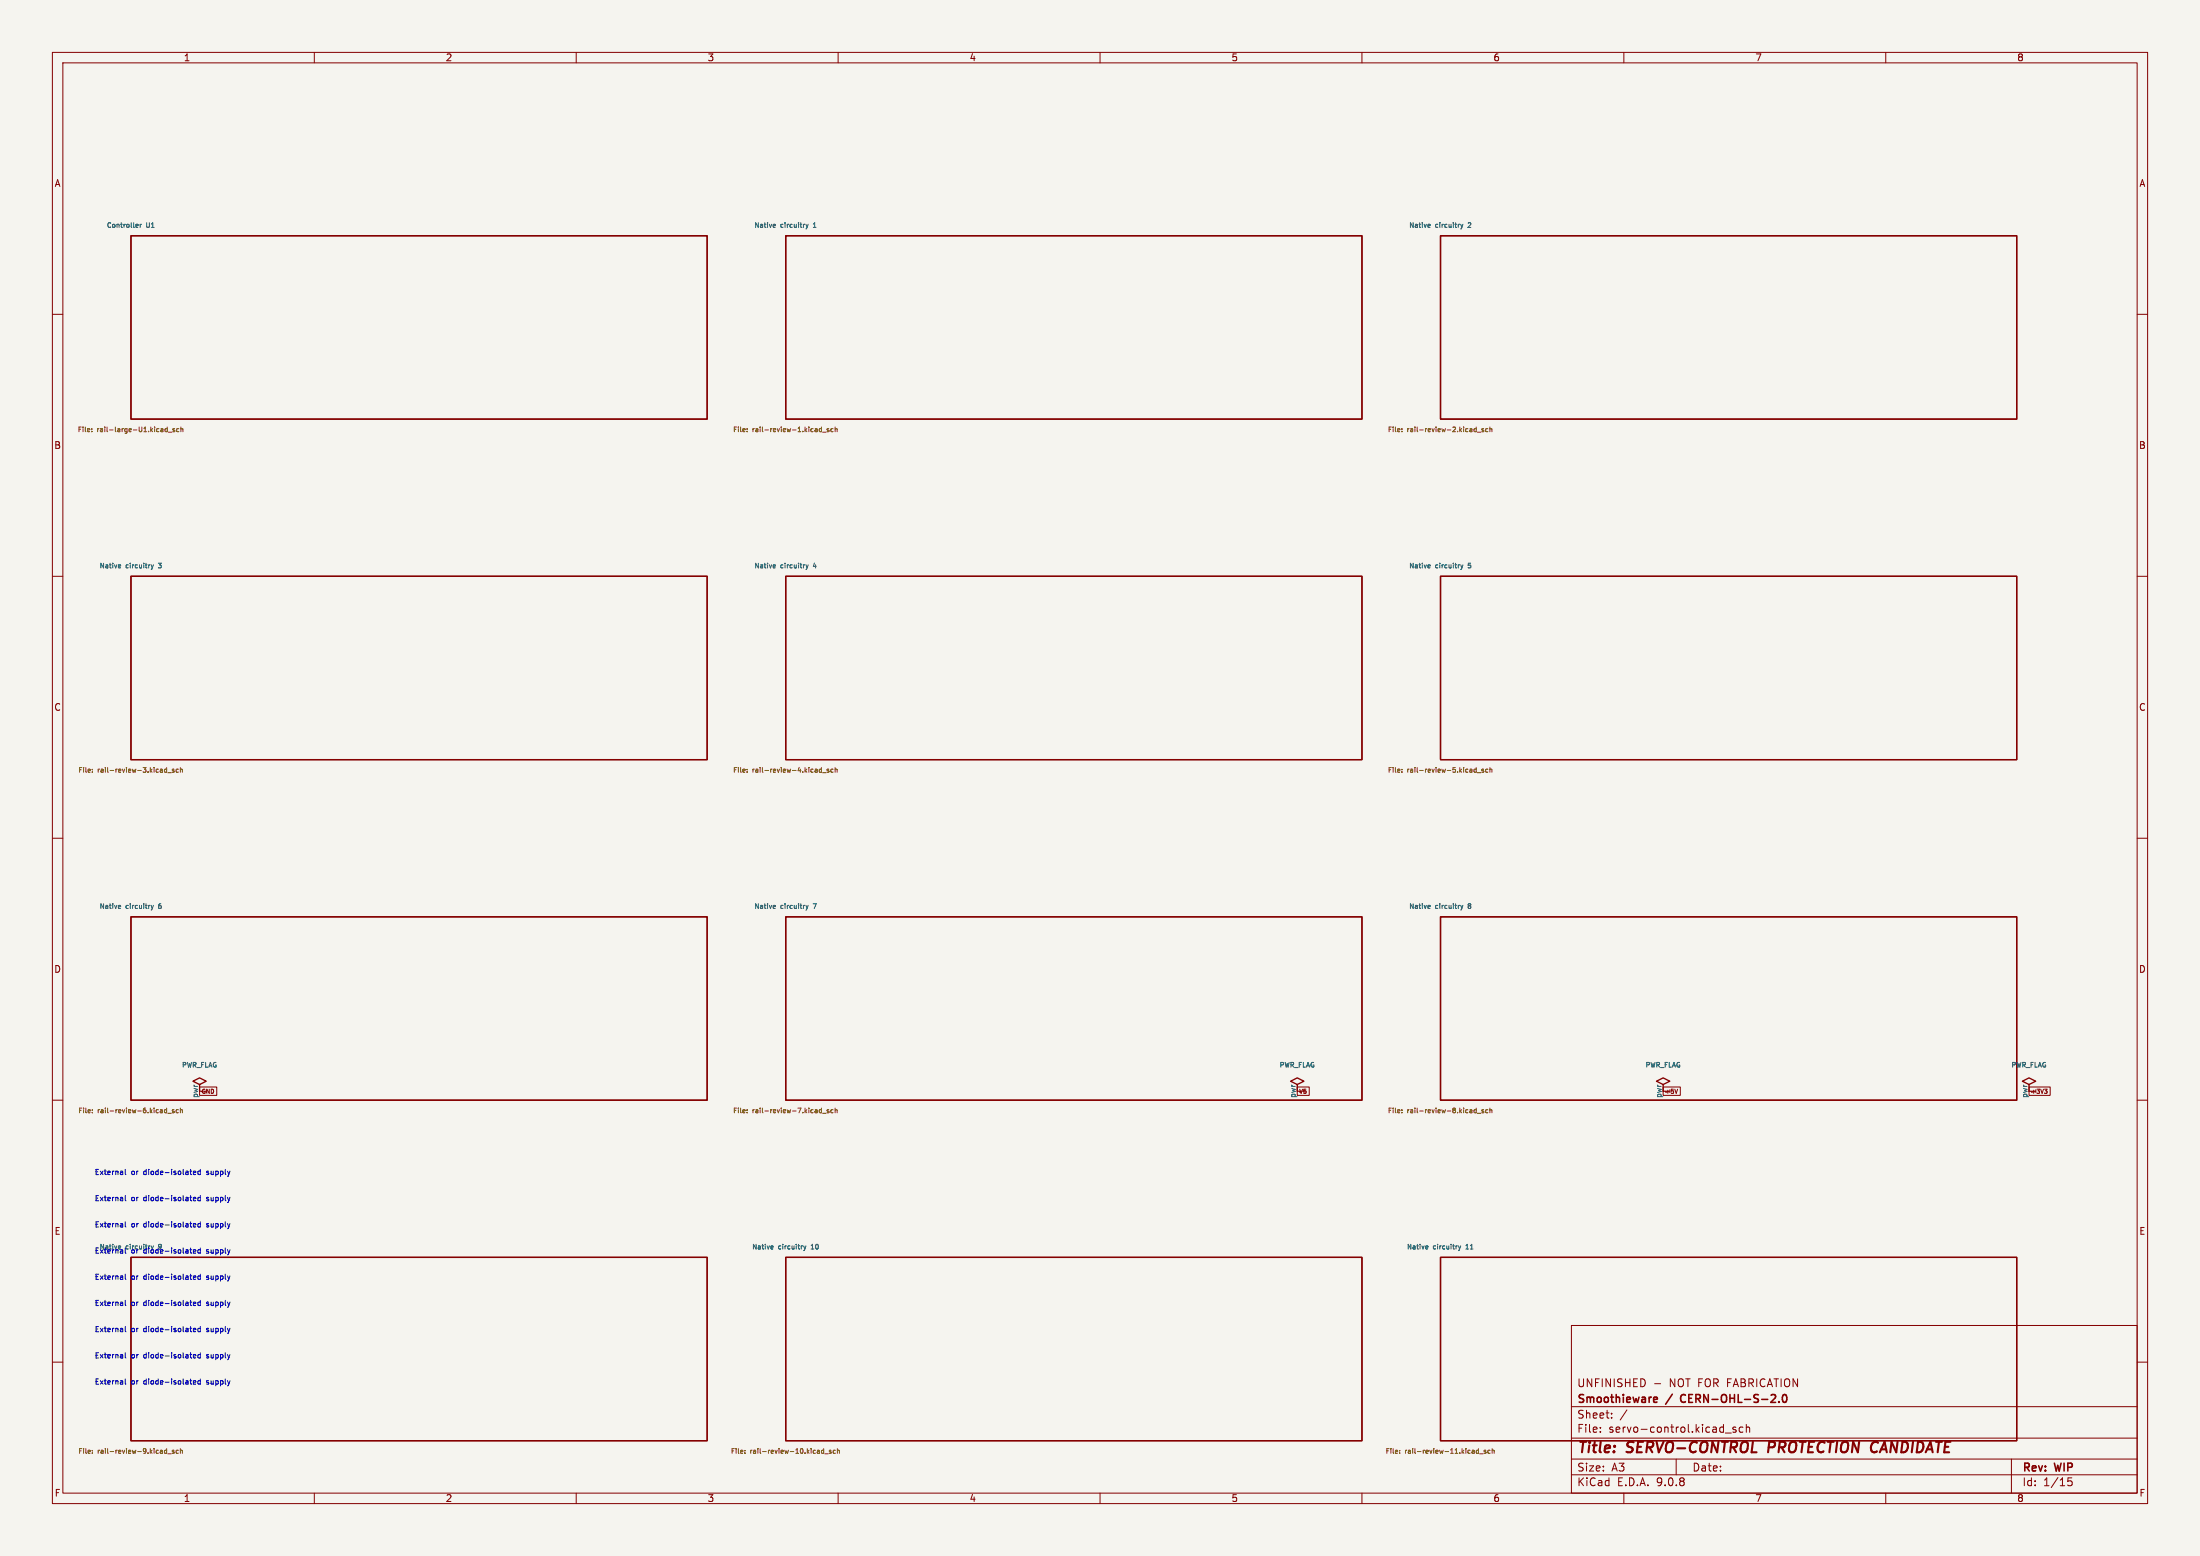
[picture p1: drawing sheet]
<svg xmlns="http://www.w3.org/2000/svg" width="420mm" height="297mm" viewBox="0 0 420 297" stroke-linecap="round" stroke-linejoin="round" font-family="sans-serif">
<path d="M0 0h420v297h-420z" fill="#f5f4ef" stroke="#f5f4ef" stroke-width=".19"/>
<g fill="none" stroke="#840000" stroke-width=".19">
<path d="M10 10h400v277h-400zM12 12h396v273h-396zM60 10v2M110 10v2M160 10v2M210 10v2M260 10v2M310 10v2M360 10v2M10 60h2M408 60h2M10 110h2"/>
<path d="M408 110h2M10 160h2M408 160h2M10 210h2M38.1 207.5h3.3v1.6h-3.3zM247.6 208.3h.1M247.6 207.5h2.3v1.6h-2.3zM317.5 207.5h3.3v1.6h-3.3zM320.3 207.9l-.3 .8M387.3 207.5h4.1v1.6h-4.1zM390.3 207.9h.5l-.3 .3 .3 .1v.2l-.4 .2M408 210h2"/>
<path d="M300 253h108v32h-108zM10 260h2M300 278.5h108M300 274.5h108M300 268.5h108M305.5 273.2v.2M305.5 272.5v.1M307.7 270.5v.2M307.7 269.8v.1M310.6 269.1l-1.3 1.9M315.9 264.1h1.1M320 278.5v3"/>
<path d="M329.4 273.5h1.1M331.4 272.5l-.4-.1-.2 .2 .1 .2 .5 .2v.3h-.6M332.7 272.5l-.4-.1-.3 .3 .2 .6h.5M333.4 272.5l.2-.1 .3 .1 .1 .9M333.4 271.9v1.5M384 278.5v6.5M408 260h2M60 285v2M110 285v2M160 285v2M210 285v2M260 285v2"/>
<path d="M300 281.5h108M310 285v2M360 285v2M395.5 282.1h-.7l-.1 .7 .2-.1h.5l.2 .2-.1 .5-.2 .2-.6-.2"/>
</g>
<path d="M337.8 275.2l-.3 2" fill="none" stroke="#840000" stroke-width=".4"/>
<path d="M315.9 266.7l.4 .1 .1 .2-.7 .2M316.3 267.6l-.4 .1M321 266.4l-.2 .4 .2 .7M338 267.7h1M338.9 266.3v.5M339.6 267.5v.2M340.4 266.3l.2-.1a.8 .8 0 0 1 .5 .7 .8 .8 0 0 1-.5 .8l-.2-.2-.1-.4z" fill="none" stroke="#840000" stroke-width=".3"/>
<g fill="none" stroke="#840000" stroke-width=".25">
<path d="M25 45h110v35h-110zM150 45h110v35h-110zM275 45h110v35h-110zM25 110h110v35h-110zM150 110h110v35h-110zM275 110h110v35h-110zM25 175h110v35h-110zM150 175h110v35h-110zM275 175h110v35h-110zM38.1 207l1.3-.6-1.3-.7-1.3 .7 1.3 .6v1.3M247.6 207l1.3-.6-1.3-.7-1.2 .7 1.2 .6v1.3M317.5 207l1.3-.6-1.3-.7-1.3 .7 1.3 .6v1.3"/>
<path d="M387.3 207l1.3-.6-1.3-.7-1.2 .7 1.2 .6v1.3M25 240h110v35h-110zM150 240h110v35h-110zM275 240h110v35h-110z"/>
</g>
<g fill="none" stroke="#006464" stroke-width=".19">
<path d="M26.1 42.8l.2 .1 .1 .1-.5 .1M26.3 43.4h-.2M26.8 42.8v.6M27 42.8l-.2 .2M147.7 42.8l.3 .1v.1l-.4 .1M148 43.4h-.3M153.9 42.8l.2 .6M154.1 43.4l-.2 .3M154.3 42.8l-.2 .6M272.7 42.8l.3 .1v.1l-.4 .1M273 43.4h-.3M278.9 42.8l.2 .6"/>
<path d="M279.1 43.4l-.2 .3M279.3 42.8l-.2 .6M22.7 107.8l.3 .1v.1l-.4 .1M23 108.4h-.3M28.9 107.8l.2 .6M29.1 108.4l-.2 .3M29.3 107.8l-.2 .6M147.7 107.8l.3 .1v.1l-.4 .1M148 108.4h-.3M153.9 107.8l.2 .6M154.1 108.4l-.2 .3M154.3 107.8l-.2 .6"/>
<path d="M272.7 107.8l.3 .1v.1l-.4 .1M273 108.4h-.3M278.9 107.8l.2 .6M279.1 108.4l-.2 .3M279.3 107.8l-.2 .6M22.7 172.8l.3 .1v.1l-.4 .1M23 173.4h-.3M28.9 172.8l.2 .6M29.1 173.4l-.2 .3M29.3 172.8l-.2 .6M147.7 172.8l.3 .1v.1l-.4 .1M148 173.4h-.3"/>
<path d="M153.9 172.8l.2 .6M154.1 173.4l-.2 .3M154.3 172.8l-.2 .6M272.7 172.8l.3 .1v.1l-.4 .1M273 173.4h-.3M278.9 172.8l.2 .6M279.1 173.4l-.2 .3M279.3 172.8l-.2 .6M22.7 237.8l.3 .1v.1M28.9 237.8l.2 .6 .2-.6M147.3 237.8l.3 .1v.1l-.4 .1M147.6 238.4h-.3"/>
<path d="M153.4 237.8l.2 .6M153.6 238.4l-.2 .3M153.9 237.8l-.3 .6M272.3 237.8l.3 .1v.1l-.4 .1M272.6 238.4h-.3M278.4 237.8l.2 .6M278.6 238.4l-.2 .3M278.9 237.8l-.3 .6"/>
</g>
<g fill="none" stroke="#725600" stroke-width=".19">
<path d="M17.5 82.3v.1M17.5 81.9h.1M31.7 81.8l.2 .1M31.9 81.5v.9M31.9 82.4h-.2M32.1 82.5h.7M33.3 81.9h-.3l.3 .3v.2h-.3M34.1 81.9l-.2-.1-.2 .2 .1 .4h.3M34.5 81.9h.4v.5M34.5 81.5v.9M142.6 81.9h.1M142.6 82.3v.1"/>
<path d="M156.7 81.8l.1 .1M156.8 81.5v.9M156.8 82.4h-.1M157 82.5h.7M158.2 81.9h-.3l.3 .3v.2h-.3M159 81.9l-.2-.1-.2 .2 .1 .4h.3M159.4 81.9h.4v.5M159.4 81.5v.9M267.6 81.9h.1M267.6 82.3v.1M281.7 81.8l.1 .1M281.8 81.5v.9"/>
<path d="M281.8 82.4h-.1M282 82.5h.7M283.2 81.9h-.3l.3 .3v.2h-.3M284 81.9l-.2-.1-.2 .2 .1 .4h.3M284.4 81.5v.9M284.4 81.9h.4v.5M17.6 147.3v.1M17.6 146.9h.1M31.7 146.8l.1 .1M31.8 146.5v.9M31.8 147.4h-.1M32 147.5h.7"/>
<path d="M33.2 146.9h-.3l.3 .3v.2h-.3M34 146.9l-.2-.1-.2 .2 .1 .4h.3M34.4 146.9h.4v.5M34.4 146.5v.9M142.6 146.9h.1M142.6 147.3v.1M156.7 146.8l.1 .1M156.8 146.5v.9M156.8 147.4h-.1M157 147.5h.7M158.2 146.9h-.3l.3 .3v.2h-.3M159 146.9l-.2-.1-.2 .2 .1 .4h.3"/>
<path d="M159.4 146.9h.4v.5M159.4 146.5v.9M267.6 146.9h.1M267.6 147.3v.1M281.7 146.8l.1 .1M281.8 146.5v.9M281.8 147.4h-.1M282 147.5h.7M283.2 146.9h-.3l.3 .3v.2h-.3M284 146.9l-.2-.1-.2 .2 .1 .4h.3M284.4 146.9h.4v.5M284.4 146.5v.9"/>
<path d="M17.6 211.9h.1M17.6 212.3v.1M31.7 211.8l.1 .1M31.8 211.5v.9M31.8 212.4h-.1M32 212.5h.7M33.2 211.9h-.3l.3 .3v.2h-.3M34 211.9l-.2-.1-.2 .2 .1 .4h.3M34.4 211.5v.9M34.4 211.9h.4v.5M142.6 212.3v.1M142.6 211.9h.1"/>
<path d="M156.7 211.8l.1 .1M156.8 211.5v.9M156.8 212.4h-.1M157 212.5h.7M158.2 211.9h-.3l.3 .3v.2h-.3M159 211.9l-.2-.1-.2 .2 .1 .4h.3M159.4 211.9h.4v.5M159.4 211.5v.9M267.6 212.3v.1M267.6 211.9h.1M281.7 211.8l.1 .1M281.8 211.5v.9"/>
<path d="M281.8 212.4h-.1M282 212.5h.7M283.2 211.9h-.3l.3 .3v.2h-.3M284 211.9l-.2-.1-.2 .2 .1 .4h.3M284.4 211.9h.4v.5M284.4 211.5v.9M17.6 276.9h.1M17.6 277.3v.1M31.7 276.8l.1 .1M31.8 276.5v.9M31.8 277.4h-.1M32 277.5h.7"/>
<path d="M33.2 276.9h-.3l.3 .3v.2h-.3M34 276.9l-.2-.1-.2 .2 .1 .4h.3M34.4 276.5v.9M34.4 276.9h.4v.5M142.2 277.3v.1M142.2 276.9h.1M157 276.8l.2 .1M157.2 277.4h-.2M157.2 276.5v.9M157.5 277.5h.6M158.7 276.9h-.4l.4 .3v.2h-.4M159.5 276.9l-.3-.1-.2 .2 .1 .4h.4"/>
<path d="M159.9 276.9h.3v.5M159.9 276.5v.9M267.2 277.3v.1M267.2 276.9h.1M282 276.8l.2 .1M282.2 277.4h-.2M282.2 276.5v.9M282.5 277.5h.6M283.7 276.9h-.4l.4 .3v.2h-.4M284.5 276.9l-.3-.1-.2 .2 .1 .4h.4M284.9 276.9h.3v.5M284.9 276.5v.9"/>
</g>
<g fill="none" stroke="#0000c2" stroke-width=".19">
<path d="M23.9 233.2v.9l.2 .1M23.9 223.2v.9l.2 .1M23.9 228.2v.9l.2 .1M36.9 233.9l.5-.1-.1-.2-.2-.1-.2 .2 .1 .5h.3M36.9 223.9l.5-.1-.1-.2-.2-.1-.2 .2 .1 .5h.3M36.9 228.9l.5-.1-.1-.2-.2-.1-.2 .2 .1 .5h.3M36.9 238.9l.5-.1-.1-.2-.2-.1-.2 .2 .1 .5h.3M38.2 233.6l-.2-.1-.2 .2 .1 .5h.3M38.2 223.2v1M38.2 228.2v1M38.2 233.2v1M38.2 238.2v1"/>
<path d="M38.2 223.6l-.2-.1-.2 .2 .1 .5h.3M38.2 228.6l-.2-.1-.2 .2 .1 .5h.3M38.2 238.6l-.2-.1-.2 .2 .1 .5h.3M39.4 234.2h.1M39.4 224.2h.1M39.4 229.2h.1M39.4 239.2h.1M39.5 228.6v.2M39.5 233.6v.2M39.5 223.6v.2M39.5 238.6v.2M23.9 243.2v.9l.2 .1"/>
<path d="M23.9 248.2v.9l.2 .1M23.9 253.2v.9l.2 .1M23.9 258.2v.9l.2 .1M36.9 243.9l.5-.1-.1-.2-.2-.1-.2 .2 .1 .5h.3M36.9 248.9l.5-.1-.1-.2-.2-.1-.2 .2 .1 .5h.3M36.9 253.9l.5-.1-.1-.2-.2-.1-.2 .2 .1 .5h.3M36.9 258.9l.5-.1-.1-.2-.2-.1-.2 .2 .1 .5h.3M38.2 243.2v1M38.2 248.2v1M38.2 253.2v1M38.2 258.2v1M38.2 243.6l-.2-.1-.2 .2 .1 .5h.3"/>
<path d="M38.2 248.6l-.2-.1-.2 .2 .1 .5h.3M38.2 253.6l-.2-.1-.2 .2 .1 .5h.3M38.2 258.6l-.2-.1-.2 .2 .1 .5h.3M39.4 259.2h.1M39.4 254.2h.1M39.4 249.2h.1M39.4 244.2h.1M39.5 243.6v.2M39.5 248.6v.2M39.5 253.6v.2M39.5 258.6v.2M23.9 263.2v.9l.2 .1"/>
<path d="M36.9 263.9l.5-.1-.1-.2-.2-.1-.2 .2 .1 .5h.3M38.2 263.2v1M38.2 263.6l-.2-.1-.2 .2 .1 .5h.3M39.4 264.2h.1M39.5 263.6v.2"/>
</g>
<g font-size="2.8" fill="#840000">
<text x="301" y="277.9">Title:</text>
<text x="310.6" y="277.9">SERVO-CONTROL</text>
<text x="338.4" y="277.9">PROTECTION CANDIDATE</text>
</g>
<g font-size="2.1" fill="#840000">
<text x="301" y="268.2">Smoothieware</text>
<text x="301" y="265">UNFINISHED</text>
<text x="318.2" y="268.2">/</text>
<text x="318.7" y="265">NOT FOR FABRICATION</text>
<text x="321.5" y="268.2">CERN-OHL-S-2.0</text>
<text x="301" y="273.7">File:</text>
<text x="301" y="271">Sheet:</text>
<text x="307.1" y="273.7">servo-control.kicad_sch</text>
<text x="301" y="281.1">Size:</text>
<text x="307.6" y="281.1">A3</text>
<text x="323" y="281.1">Date:</text>
<text x="386" y="281.3">Rev:</text>
<text x="392.4" y="281.3">WIP</text>
<text x="301" y="283.9">KiCad</text>
<text x="308.7" y="283.9">E.D.A.</text>
<text x="316.3" y="283.9">9.0.8</text>
<text x="386" y="283.9">Id:</text>
<text x="390.1" y="283.9">1/15</text>
</g>
<g font-size="1.8" fill="#840000">
<text x="35" y="11.9">1</text>
<text x="85" y="11.9">2</text>
<text x="135" y="11.9">3</text>
<text x="185" y="11.9">4</text>
<text x="235" y="11.9">5</text>
<text x="285" y="11.9">6</text>
<text x="335" y="11.9">7</text>
<text x="385" y="11.9">8</text>
<text x="10.3" y="35.9">A</text>
<text x="408.3" y="35.9">A</text>
<text x="10.3" y="85.9">B</text>
<text x="408.2" y="85.9">B</text>
<text x="10.3" y="135.9">C</text>
<text x="408.2" y="135.9">C</text>
<text x="10.3" y="185.9">D</text>
<text x="408.2" y="185.9">D</text>
<text x="10.3" y="235.9">E</text>
<text x="408.3" y="235.9">E</text>
<text x="10.3" y="285.9">F</text>
<text x="35" y="286.9">1</text>
<text x="85" y="286.9">2</text>
<text x="135" y="286.9">3</text>
<text x="185" y="286.9">4</text>
<text x="235" y="286.9">5</text>
<text x="285" y="286.9">6</text>
<text x="335" y="286.9">7</text>
<text x="385" y="286.9">8</text>
<text x="408.3" y="285.9">F</text>
</g>
<g font-size="1.4" fill="#006464">
<text x="37.8" y="209.7" transform="rotate(-90 37.8 209.7)">pwr</text>
<text x="247.4" y="209.7" transform="rotate(-90 247.4 209.7)">pwr</text>
<text x="317.2" y="209.7" transform="rotate(-90 317.2 209.7)">pwr</text>
<text x="387.1" y="209.7" transform="rotate(-90 387.1 209.7)">pwr</text>
</g>
<g font-size="1.4" fill="#840000">
<text x="39.8" y="208.9" transform="rotate(-90 39.8 208.9)">1</text>
<text x="249.4" y="208.9" transform="rotate(-90 249.4 208.9)">1</text>
<text x="319.2" y="208.9" transform="rotate(-90 319.2 208.9)">1</text>
<text x="389.1" y="208.9" transform="rotate(-90 389.1 208.9)">1</text>
</g>
<g font-size="1.4" fill="#0000c2">
<text x="18" y="224.5">External</text>
<text x="25.1" y="224.5">or</text>
<text x="27.7" y="224.5">diode-isolated</text>
<text x="39.9" y="224.5">supply</text>
<text x="18" y="229.5">External</text>
<text x="25.1" y="229.5">or</text>
<text x="27.7" y="229.5">diode-isolated</text>
<text x="39.9" y="229.5">supply</text>
<text x="18" y="234.5">External</text>
<text x="18" y="239.5">External</text>
<text x="25.1" y="234.5">or</text>
<text x="25.1" y="239.5">or</text>
<text x="27.7" y="234.5">diode-isolated</text>
<text x="27.7" y="239.5">diode-isolated</text>
<text x="39.9" y="234.5">supply</text>
<text x="39.9" y="239.5">supply</text>
<text x="18" y="244.5">External</text>
<text x="25.1" y="244.5">or</text>
<text x="27.7" y="244.5">diode-isolated</text>
<text x="39.9" y="244.5">supply</text>
<text x="18" y="249.5">External</text>
<text x="25.1" y="249.5">or</text>
<text x="27.7" y="249.5">diode-isolated</text>
<text x="39.9" y="249.5">supply</text>
<text x="18" y="254.5">External</text>
<text x="25.1" y="254.5">or</text>
<text x="27.7" y="254.5">diode-isolated</text>
<text x="39.9" y="254.5">supply</text>
<text x="18" y="259.5">External</text>
<text x="25.1" y="259.5">or</text>
<text x="27.7" y="259.5">diode-isolated</text>
<text x="39.9" y="259.5">supply</text>
<text x="18" y="264.5">External</text>
<text x="25.1" y="264.5">or</text>
<text x="27.7" y="264.5">diode-isolated</text>
<text x="39.9" y="264.5">supply</text>
</g>
<g font-size="1.3" fill="#006464">
<text x="20.3" y="43.7">Controller</text>
<text x="27.9" y="43.7">U1</text>
<text x="143.9" y="43.7">Native</text>
<text x="149" y="43.7">circuitry</text>
<text x="155.5" y="43.7">1</text>
<text x="268.9" y="43.7">Native</text>
<text x="274" y="43.7">circuitry</text>
<text x="280.5" y="43.7">2</text>
<text x="18.9" y="108.7">Native</text>
<text x="24" y="108.7">circuitry</text>
<text x="30.5" y="108.7">3</text>
<text x="143.9" y="108.7">Native</text>
<text x="149" y="108.7">circuitry</text>
<text x="155.5" y="108.7">4</text>
<text x="268.9" y="108.7">Native</text>
<text x="274" y="108.7">circuitry</text>
<text x="280.5" y="108.7">5</text>
<text x="18.9" y="173.7">Native</text>
<text x="24" y="173.7">circuitry</text>
<text x="30.5" y="173.7">6</text>
<text x="143.9" y="173.7">Native</text>
<text x="149" y="173.7">circuitry</text>
<text x="155.5" y="173.7">7</text>
<text x="268.9" y="173.7">Native</text>
<text x="274" y="173.7">circuitry</text>
<text x="280.5" y="173.7">8</text>
<text x="34.6" y="204">PWR_FLAG</text>
<text x="244.2" y="204">PWR_FLAG</text>
<text x="314" y="204">PWR_FLAG</text>
<text x="383.9" y="204">PWR_FLAG</text>
<text x="143.5" y="238.7">Native</text>
<text x="148.6" y="238.7">circuitry</text>
<text x="155.1" y="238.7">10</text>
<text x="268.5" y="238.7">Native</text>
<text x="273.6" y="238.7">circuitry</text>
<text x="280.1" y="238.7">11</text>
</g>
<g font-size="1.3" fill="#725600">
<text x="14.7" y="82.7">File:</text>
<text x="18.6" y="82.7">rail-large-U1.kicad_sch</text>
<text x="139.8" y="82.7">File:</text>
<text x="143.7" y="82.7">rail-review-1.kicad_sch</text>
<text x="264.8" y="82.7">File:</text>
<text x="268.7" y="82.7">rail-review-2.kicad_sch</text>
<text x="14.8" y="147.7">File:</text>
<text x="18.7" y="147.7">rail-review-3.kicad_sch</text>
<text x="139.8" y="147.7">File:</text>
<text x="143.7" y="147.7">rail-review-4.kicad_sch</text>
<text x="264.8" y="147.7">File:</text>
<text x="268.7" y="147.7">rail-review-5.kicad_sch</text>
<text x="14.8" y="212.7">File:</text>
<text x="18.7" y="212.7">rail-review-6.kicad_sch</text>
<text x="139.8" y="212.7">File:</text>
<text x="143.7" y="212.7">rail-review-7.kicad_sch</text>
<text x="264.8" y="212.7">File:</text>
<text x="268.7" y="212.7">rail-review-8.kicad_sch</text>
<text x="14.8" y="277.7">File:</text>
<text x="18.7" y="277.7">rail-review-9.kicad_sch</text>
<text x="139.4" y="277.7">File:</text>
<text x="143.2" y="277.7">rail-review-10.kicad_sch</text>
<text x="264.4" y="277.7">File:</text>
<text x="268.2" y="277.7">rail-review-11.kicad_sch</text>
</g>
<g font-size="1.3" fill="#0000c2">
<text x="18.9" y="238.7">Native</text>
<text x="24" y="238.7">circuitry</text>
<text x="30.5" y="238.7">9</text>
</g>
<g font-size="1.1" fill="#840000">
<text x="38.4" y="209">GND</text>
<text x="317.8" y="209">+5V</text>
<text x="387.6" y="209">+3V3</text>
</g>
</svg>
